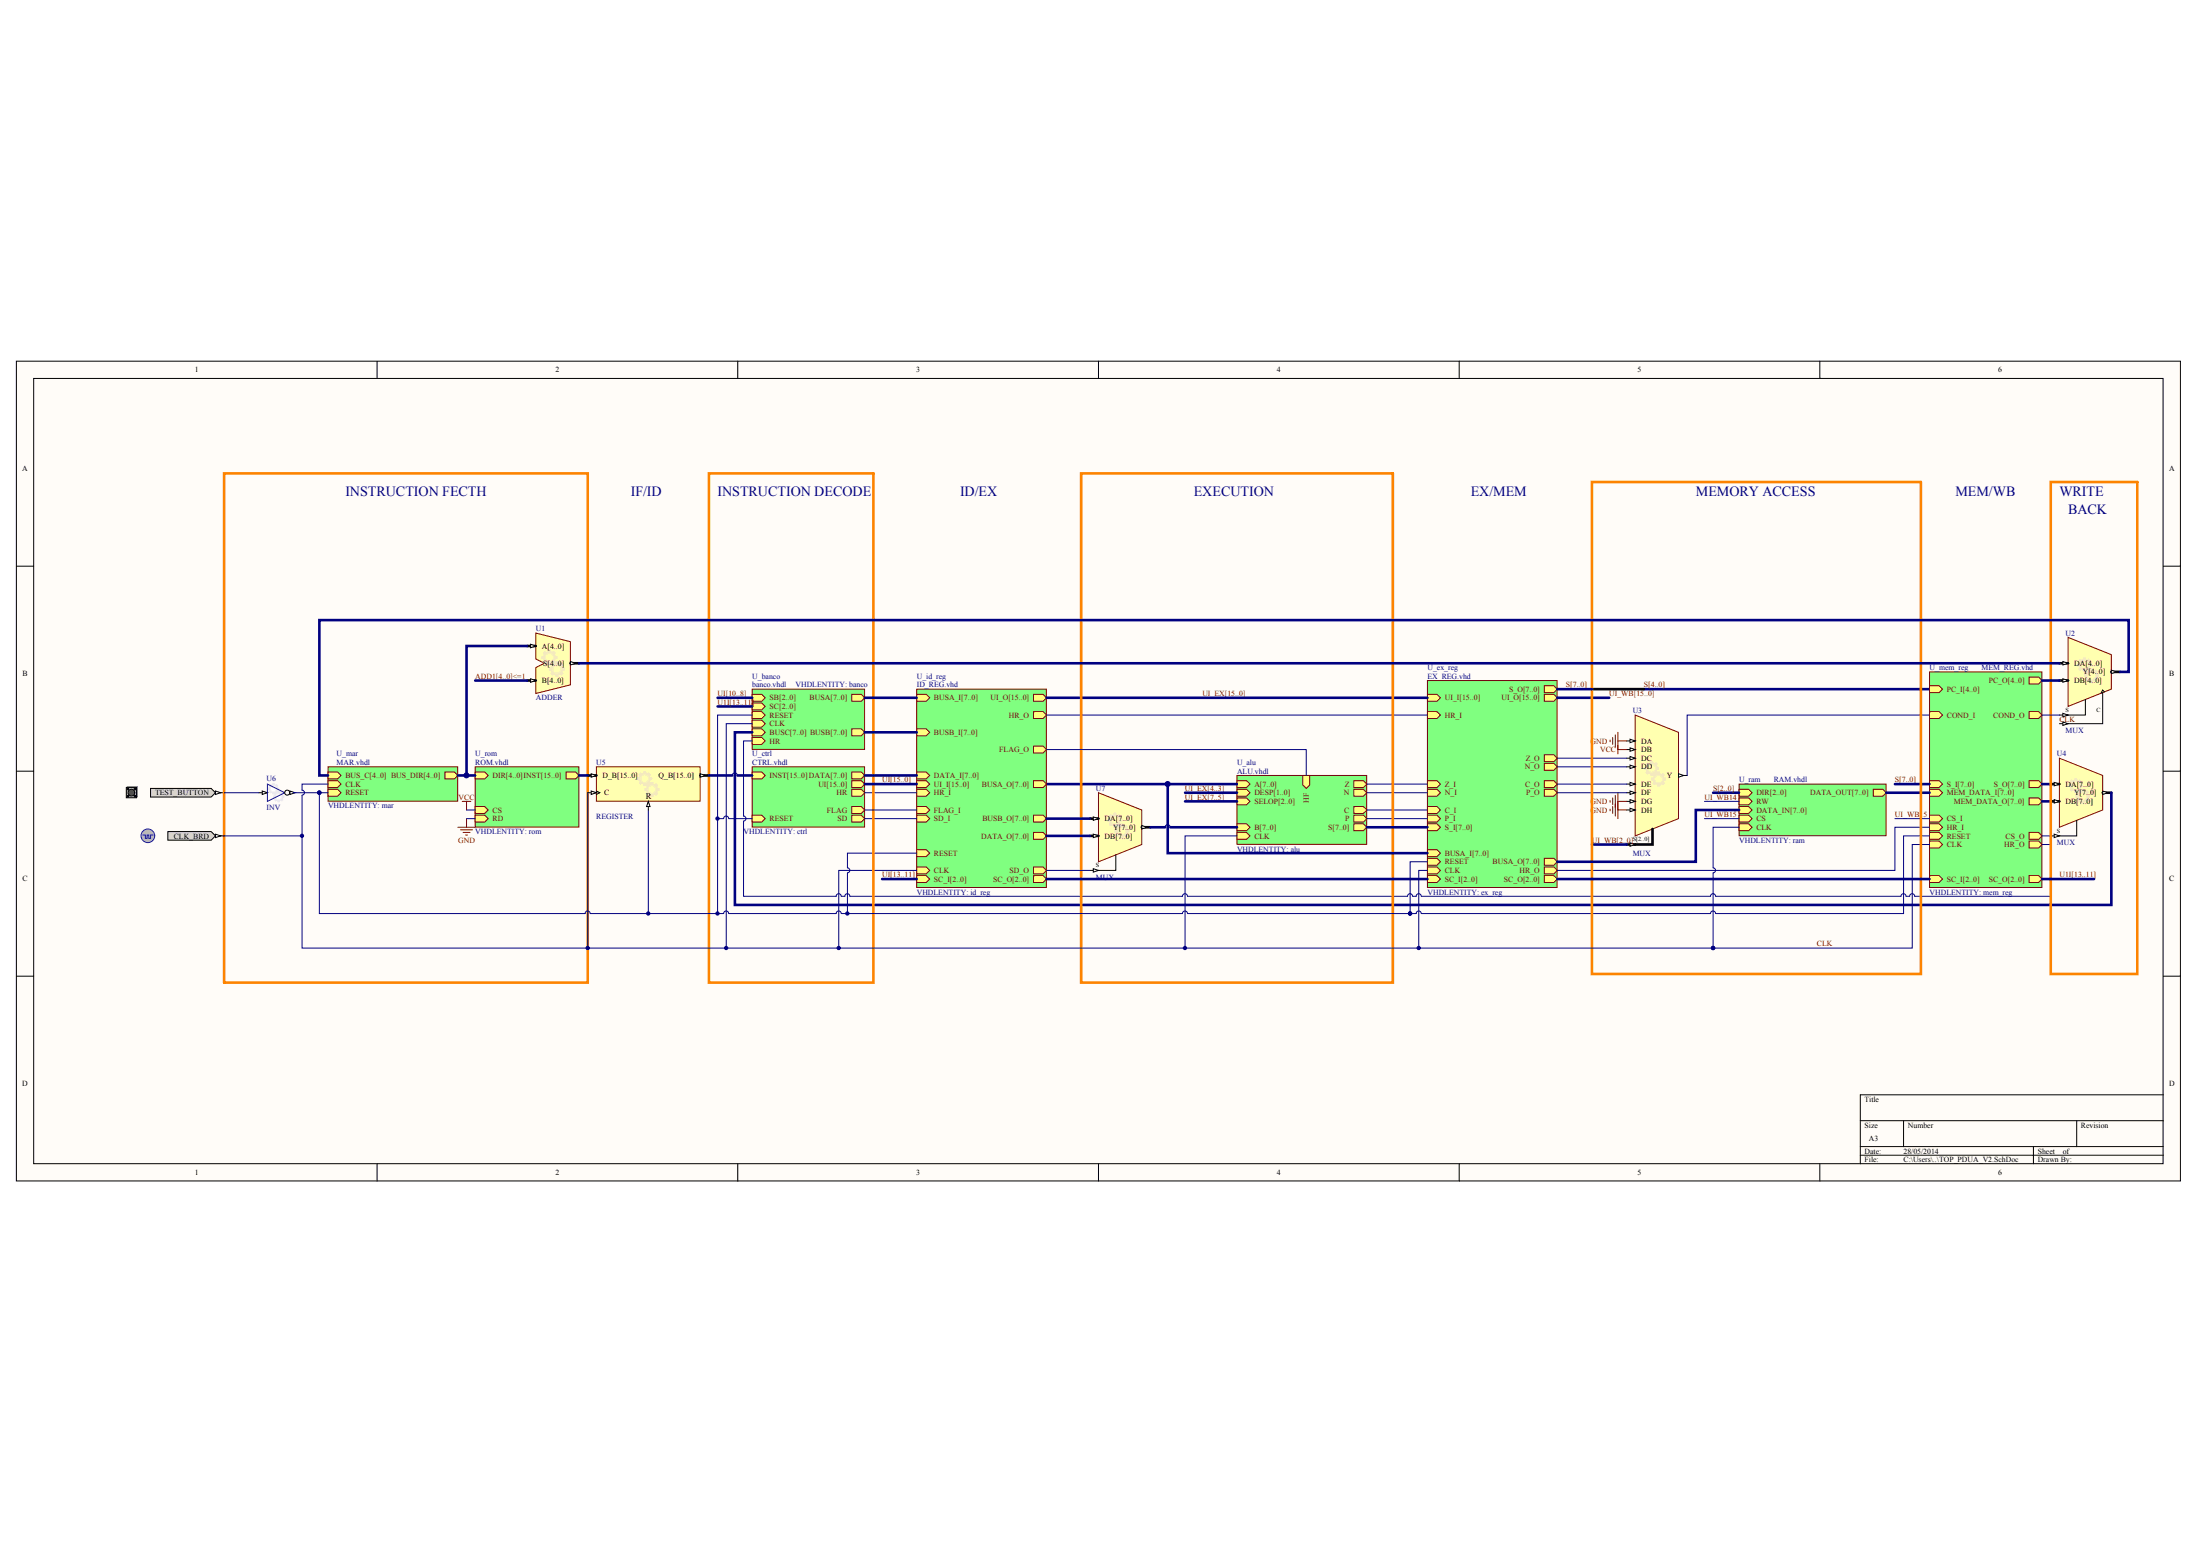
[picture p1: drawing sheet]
<svg xmlns="http://www.w3.org/2000/svg" width="287mm" height="202mm" viewBox="0 0 287 202" stroke-linecap="round" stroke-linejoin="round" font-family="sans-serif">
<g fill="#fffcf8" stroke="#000" stroke-width=".13">
<path d="M2.1 47.1h282.2v106.8h-282.2z"/>
<path d="M4.4 49.3h277.6v102.4h-277.6z"/>
</g>
<g fill="none" stroke="#000" stroke-width=".13">
<path d="M49.2 47.1v2.2M96.2 47.1v2.2M143.2 47.1v2.2M190.2 47.1v2.2M237.3 47.1v2.2M2.1 73.8h2.3M282 73.8h2.3M2.1 100.5h2.3M282 100.5h2.3M2.1 127.2h2.3M282 127.2h2.3M49.2 151.7v2.2"/>
<path d="M96.2 151.7v2.2M143.2 151.7v2.2M190.2 151.7v2.2M237.3 151.7v2.2M242.5 146.1h39.5M242.5 149.4h39.5M242.5 150.6h39.5M248.2 146.1v3.3M265.1 149.4v2.3M270.7 146.1v3.3M282 142.7h-39.5v9"/>
</g>
<path d="M61.9 99.9h13.6v7.9h-13.6z" fill="#80ff80" stroke="#800000" stroke-width=".13"/>
<g fill="#ffff80" stroke="#800000" stroke-width=".13">
<path d="M61.9 105.1h1.3l.4 .5-.4 .4h-1.3z" fill-rule="evenodd"/>
<path d="M61.9 100.6h1.3l.4 .5-.4 .4h-1.3z" fill-rule="evenodd"/>
<path d="M61.9 106.2h1.3l.4 .5-.4 .4h-1.3z" fill-rule="evenodd"/>
<path d="M73.8 100.6h1.2l.5 .5-.5 .4h-1.2z" fill-rule="evenodd"/>
</g>
<path d="M42.8 99.9h16.9v4.5h-16.9z" fill="#80ff80" stroke="#800000" stroke-width=".13"/>
<g fill="#ffff80" stroke="#800000" stroke-width=".13">
<path d="M42.8 100.6h1.2l.5 .5-.5 .4h-1.2z" fill-rule="evenodd"/>
<path d="M58 100.6h1.2l.5 .5-.5 .4h-1.2z" fill-rule="evenodd"/>
<path d="M42.8 101.7h1.2l.5 .5-.5 .4h-1.2z" fill-rule="evenodd"/>
<path d="M42.8 102.9h1.2l.5 .4-.5 .5h-1.2z" fill-rule="evenodd"/>
</g>
<path d="M69.8 82.5l4.6 1.1v5.7l-4.6 1.1v-3.4l1.2-.6-1.2-.5z" fill-rule="evenodd" fill="#ffffb0" stroke="#800000" stroke-width=".13"/>
<g fill="#ebeabb" stroke="#ebeabb" stroke-width=".13">
<path d="M70.8 85.1l.1-.1a.18 .18 0 0 1 .2-.1 .18 .18 0 0 1 .1 .1h.2l.1-.3h.2a.25 .25 0 0 0 .2 .3 .25 .25 0 0 0 .3-.1l.1 .1a.16 .16 0 0 1 .1 .1 .16 .16 0 0 1-.1 .2v.2h.3v.3a.25 .25 0 0 0-.3 .2 .25 .25 0 0 0 .1 .3l-.1 .1a.19 .19 0 0 1-.2 .1 .19 .19 0 0 1-.1-.2l-.2 .1v.3h-.3a.27 .27 0 0 0-.2-.3 .27 .27 0 0 0-.3 .1l-.1-.1a.19 .19 0 0 1-.1-.2 .19 .19 0 0 1 .2-.1l-.1-.2-.3-.1v-.3a.24 .24 0 0 0 .3-.1 .24 .24 0 0 0-.1-.3z" fill-rule="evenodd"/>
<path d="M71.8 86.6l.1-.1a.19 .19 0 0 1 .2-.1 .19 .19 0 0 1 .1 .1h.2l.1-.3h.2a.27 .27 0 0 0 .2 .3 .27 .27 0 0 0 .3-.1l.1 .1a.19 .19 0 0 1 .1 .2 .19 .19 0 0 1-.1 .1v.2l.3 .1v.2a.24 .24 0 0 0-.3 .2 .24 .24 0 0 0 .1 .3l-.1 .1a.18 .18 0 0 1-.2 .1 .18 .18 0 0 1-.1-.2l-.2 .1-.1 .3h-.2a.25 .25 0 0 0-.2-.3 .25 .25 0 0 0-.3 .1l-.1-.1a.16 .16 0 0 1-.1-.2 .16 .16 0 0 1 .2-.1l-.1-.2h-.3v-.3a.25 .25 0 0 0 .3-.2 .25 .25 0 0 0-.1-.3z" fill-rule="evenodd"/>
</g>
<g fill="#f5f4b6" stroke="#f5f4b6" stroke-width=".13">
<circle cx="71.6" cy="85.7" r=".53"/>
<circle cx="72.6" cy="87.2" r=".53"/>
</g>
<g fill="#ffffb0" stroke="#ffffb0" stroke-width=".13">
<circle cx="71.6" cy="85.7" r=".37"/>
<circle cx="72.6" cy="87.2" r=".38"/>
</g>
<path d="M68.7 84.2h1.1" fill="none" stroke="#000" stroke-width=".34"/>
<path d="M69.2 84l.6 .2-.6 .2z" fill="#fffcf8" stroke="#000" stroke-width=".13"/>
<path d="M68.7 88.7h1.1" fill="none" stroke="#000" stroke-width=".34"/>
<path d="M69.2 88.5l.6 .2-.6 .2z" fill="#fffcf8" stroke="#000" stroke-width=".13"/>
<path d="M74.4 86.4h1.1" fill="none" stroke="#000" stroke-width=".34"/>
<path d="M74.4 86.2l.6 .2-.6 .3z" fill="#fffcf8" stroke="#000" stroke-width=".13"/>
<path d="M61.9 88.7h6.8" fill="none" stroke="#000080" stroke-width=".34"/>
<path d="M19.6 102.8h7.9l.6 .5-.6 .6h-7.9z" fill-rule="evenodd" fill="#d8d8d8" stroke="#000" stroke-width=".13"/>
<path d="M28.1 103.3h1.1" fill="none" stroke="#000" stroke-width=".13"/>
<path d="M28.1 103.1l.7 .2-.7 .2z" fill="#fffcf8" stroke="#000" stroke-width=".13"/>
<path d="M16.6 102.5h1.3v1.4h-1.3z" fill="#808080" stroke="#808080" stroke-width=".13"/>
<path d="M16.5 102.6h1.3v1.4h-1.3z" fill="#c0c0c0" stroke="#000" stroke-width=".13"/>
<circle cx="16.7" cy="102.9" r=".1" fill="#323543" stroke="#000" stroke-width=".13"/>
<circle cx="17.1" cy="103.3" r=".44" fill="#4d4d5c" stroke="#000" stroke-width=".13"/>
<g fill="#323543" stroke="#000" stroke-width=".13">
<circle cx="16.7" cy="103.8" r=".1"/>
<circle cx="17.6" cy="103.8" r=".1"/>
<circle cx="17.6" cy="102.9" r=".1"/>
</g>
<path d="M29.2 61.7h47.4v66.4h-47.4z" fill="none" stroke="#fd8300" stroke-width=".34"/>
<path d="M98.1 99.9h14.6v7.9h-14.6z" fill="#80ff80" stroke="#800000" stroke-width=".13"/>
<g fill="#ffff80" stroke="#800000" stroke-width=".13">
<path d="M111 100.6h1.3l.4 .5-.4 .4h-1.3z" fill-rule="evenodd"/>
<path d="M98.1 100.6h1.2l.5 .5-.5 .4h-1.2z" fill-rule="evenodd"/>
<path d="M98.1 106.2h1.2l.5 .5-.5 .4h-1.2z" fill-rule="evenodd"/>
<path d="M111 101.7h1.3l.4 .5-.4 .4h-1.3z" fill-rule="evenodd"/>
<path d="M111 106.2h1.3l.4 .5-.4 .4h-1.3z" fill-rule="evenodd"/>
<path d="M111 102.9h1.3l.4 .4-.4 .5h-1.3z" fill-rule="evenodd"/>
<path d="M111 105.1h1.3l.4 .5-.4 .4h-1.3z" fill-rule="evenodd"/>
</g>
<path d="M98.1 89.8h14.6v7.9h-14.6z" fill="#80ff80" stroke="#800000" stroke-width=".13"/>
<g fill="#ffff80" stroke="#800000" stroke-width=".13">
<path d="M111 90.5h1.3l.4 .4-.4 .5h-1.3z" fill-rule="evenodd"/>
<path d="M111 95h1.3l.4 .4-.4 .5h-1.3z" fill-rule="evenodd"/>
<path d="M98.1 95h1.2l.5 .4-.5 .5h-1.2z" fill-rule="evenodd"/>
<path d="M98.1 96.1h1.2l.5 .5-.5 .4h-1.2z" fill-rule="evenodd"/>
<path d="M98.1 90.5h1.2l.5 .4-.5 .5h-1.2z" fill-rule="evenodd"/>
<path d="M98.1 91.6h1.2l.5 .5-.5 .4h-1.2z" fill-rule="evenodd"/>
<path d="M98.1 92.7h1.2l.5 .5-.5 .4h-1.2z" fill-rule="evenodd"/>
<path d="M98.1 93.9h1.2l.5 .4-.5 .5h-1.2z" fill-rule="evenodd"/>
</g>
<path d="M161.3 101.1h16.9v8.9h-16.9z" fill="#80ff80" stroke="#800000" stroke-width=".13"/>
<g fill="#ffff80" stroke="#800000" stroke-width=".13">
<path d="M161.3 101.7h1.2l.5 .5-.5 .4h-1.2z" fill-rule="evenodd"/>
<path d="M161.3 107.4h1.2l.5 .4-.5 .5h-1.2z" fill-rule="evenodd"/>
<path d="M176.5 105.1h1.2l.5 .5-.5 .4h-1.2z" fill-rule="evenodd"/>
<path d="M161.3 102.9h1.2l.5 .4-.5 .5h-1.2z" fill-rule="evenodd"/>
<path d="M169.8 101.1h.9v1.2l-.4 .5-.5-.5z" fill-rule="evenodd"/>
<path d="M176.5 102.9h1.2l.5 .4-.5 .5h-1.2z" fill-rule="evenodd"/>
<path d="M176.5 106.2h1.2l.5 .5-.5 .4h-1.2z" fill-rule="evenodd"/>
<path d="M176.5 107.4h1.2l.5 .4-.5 .5h-1.2z" fill-rule="evenodd"/>
<path d="M161.3 104h1.2l.5 .4-.5 .5h-1.2z" fill-rule="evenodd"/>
<path d="M176.5 101.7h1.2l.5 .5-.5 .4h-1.2z" fill-rule="evenodd"/>
<path d="M161.3 108.5h1.2l.5 .4-.5 .5h-1.2z" fill-rule="evenodd"/>
</g>
<path d="M136.4 102.2h24.9" fill="none" stroke="#000080" stroke-width=".34"/>
<path d="M143.2 103.3l5.6 2.3v4.5l-5.6 2.2z" fill-rule="evenodd" fill="#ffffb0" stroke="#800000" stroke-width=".13"/>
<g fill="#ebeabb" stroke="#ebeabb" stroke-width=".13">
<path d="M144.6 106.3h.1a.17 .17 0 0 1 .1-.1 .17 .17 0 0 1 .2 .1l.2-.1v-.2h.3a.25 .25 0 0 0 .1 .3 .25 .25 0 0 0 .3-.1l.2 .1a.25 .25 0 0 0-.1 .3 .25 .25 0 0 0 .3 .1v.3a.23 .23 0 0 0-.3 .2 .23 .23 0 0 0 .1 .2l-.1 .1a.17 .17 0 0 1-.2 .1 .17 .17 0 0 1-.1-.1l-.2 .1v.2h-.3a.25 .25 0 0 0-.1-.3 .25 .25 0 0 0-.3 .1l-.2-.1a.25 .25 0 0 0 .1-.3 .25 .25 0 0 0-.3-.2v-.2a.22 .22 0 0 0 .3-.2 .22 .22 0 0 0-.1-.3z" fill-rule="evenodd"/>
<path d="M145.5 107.7h.1a.17 .17 0 0 1 .2-.1 .17 .17 0 0 1 .1 .1l.2-.1v-.2h.3a.25 .25 0 0 0 .1 .3 .25 .25 0 0 0 .3-.1l.2 .1a.25 .25 0 0 0-.1 .3 .25 .25 0 0 0 .3 .2v.2a.22 .22 0 0 0-.3 .2 .22 .22 0 0 0 .1 .2l-.1 .1a.17 .17 0 0 1-.1 .1 .17 .17 0 0 1-.2-.1l-.2 .1v.2h-.3a.25 .25 0 0 0-.1-.3 .25 .25 0 0 0-.3 .1l-.1-.1a.25 .25 0 0 0 0-.3 .25 .25 0 0 0-.2-.2v-.2a.23 .23 0 0 0 .2-.2 .23 .23 0 0 0-.1-.3z" fill-rule="evenodd"/>
</g>
<g fill="#f5f4b6" stroke="#f5f4b6" stroke-width=".13">
<circle cx="145.3" cy="106.9" r=".5"/>
<circle cx="146.3" cy="108.3" r=".49"/>
</g>
<g fill="#ffffb0" stroke="#ffffb0" stroke-width=".13">
<circle cx="145.3" cy="106.9" r=".35"/>
<circle cx="146.3" cy="108.3" r=".35"/>
</g>
<path d="M142.1 106.7h1.1" fill="none" stroke="#000" stroke-width=".34"/>
<path d="M142.5 106.5l.7 .2-.7 .2z" fill="#fffcf8" stroke="#000" stroke-width=".13"/>
<path d="M142.1 108.9h1.1" fill="none" stroke="#000" stroke-width=".34"/>
<path d="M142.5 108.7l.7 .2-.7 .3z" fill="#fffcf8" stroke="#000" stroke-width=".13"/>
<path d="M148.8 107.8h1.2" fill="none" stroke="#000" stroke-width=".34"/>
<path d="M148.8 107.6l.7 .2-.7 .2z" fill="#fffcf8" stroke="#000" stroke-width=".13"/>
<path d="M145.5 111.4v2h-3.4" fill="none" stroke="#000" stroke-width=".13"/>
<path d="M142.5 113.2l.7 .2-.7 .3z" fill="#fffcf8" stroke="#000" stroke-width=".13"/>
<path d="M213.2 93.2l5.6 2.2v11.3l-5.6 2.2z" fill-rule="evenodd" fill="#ffffb0" stroke="#800000" stroke-width=".13"/>
<g fill="#ebeabb" stroke="#ebeabb" stroke-width=".13">
<path d="M214.6 99.6l.1-.1a.17 .17 0 0 1 .1-.1 .17 .17 0 0 1 .2 .1h.2v-.3h.2a.25 .25 0 0 0 .2 .3 .25 .25 0 0 0 .3-.1l.1 .2a.25 .25 0 0 0 0 .3 .25 .25 0 0 0 .2 .1v.3a.23 .23 0 0 0-.2 .1 .23 .23 0 0 0 .1 .3l-.1 .1a.17 .17 0 0 1-.2 .1 .17 .17 0 0 1-.2-.1h-.1l-.1 .2h-.2a.25 .25 0 0 0-.2-.2 .25 .25 0 0 0-.3 .1l-.1-.2a.25 .25 0 0 0 .1-.3 .25 .25 0 0 0-.3-.1v-.3a.22 .22 0 0 0 .3-.1 .22 .22 0 0 0-.1-.3z" fill-rule="evenodd"/>
<path d="M215.5 101l.1-.1a.17 .17 0 0 1 .1-.1 .17 .17 0 0 1 .2 .1h.2v-.3h.3a.25 .25 0 0 0 .1 .3 .25 .25 0 0 0 .3-.1l.1 .2a.25 .25 0 0 0 0 .3 .25 .25 0 0 0 .2 .1v.3a.22 .22 0 0 0-.2 .1 .22 .22 0 0 0 .1 .3l-.1 .1a.17 .17 0 0 1-.2 .1 .17 .17 0 0 1-.1-.1h-.2v.3h-.3a.25 .25 0 0 0-.1-.3 .25 .25 0 0 0-.3 .1l-.2-.2a.25 .25 0 0 0 .1-.3 .25 .25 0 0 0-.3-.1v-.3a.23 .23 0 0 0 .3-.1 .23 .23 0 0 0-.1-.3z" fill-rule="evenodd"/>
</g>
<g fill="#f5f4b6" stroke="#f5f4b6" stroke-width=".13">
<circle cx="215.3" cy="100.1" r=".5"/>
<circle cx="216.2" cy="101.5" r=".49"/>
</g>
<g fill="#ffffb0" stroke="#ffffb0" stroke-width=".13">
<circle cx="215.3" cy="100.1" r=".35"/>
<circle cx="216.2" cy="101.6" r=".35"/>
</g>
<path d="M212 96.6h1.2" fill="none" stroke="#000" stroke-width=".13"/>
<path d="M212.5 96.3l.7 .3-.7 .2z" fill="#fffcf8" stroke="#000" stroke-width=".13"/>
<path d="M212 97.7h1.2" fill="none" stroke="#000" stroke-width=".13"/>
<path d="M212.5 97.5l.7 .2-.7 .2z" fill="#fffcf8" stroke="#000" stroke-width=".13"/>
<path d="M212 98.8h1.2" fill="none" stroke="#000" stroke-width=".13"/>
<path d="M212.5 98.6l.7 .2-.7 .2z" fill="#fffcf8" stroke="#000" stroke-width=".13"/>
<path d="M212 99.9h1.2" fill="none" stroke="#000" stroke-width=".13"/>
<path d="M212.5 99.7l.7 .2-.7 .3z" fill="#fffcf8" stroke="#000" stroke-width=".13"/>
<path d="M212 102.2h1.2" fill="none" stroke="#000" stroke-width=".13"/>
<path d="M212.5 102l.7 .2-.7 .2z" fill="#fffcf8" stroke="#000" stroke-width=".13"/>
<path d="M212 103.3h1.2" fill="none" stroke="#000" stroke-width=".13"/>
<path d="M212.5 103.1l.7 .2-.7 .2z" fill="#fffcf8" stroke="#000" stroke-width=".13"/>
<path d="M212 104.4h1.2" fill="none" stroke="#000" stroke-width=".13"/>
<path d="M212.5 104.2l.7 .2-.7 .3z" fill="#fffcf8" stroke="#000" stroke-width=".13"/>
<path d="M212 105.6h1.2" fill="none" stroke="#000" stroke-width=".13"/>
<path d="M212.5 105.3l.7 .3-.7 .2z" fill="#fffcf8" stroke="#000" stroke-width=".13"/>
<path d="M218.8 101.1h1.1" fill="none" stroke="#000" stroke-width=".13"/>
<path d="M218.8 100.8l.7 .3-.7 .2z" fill="#fffcf8" stroke="#000" stroke-width=".13"/>
<path d="M215.4 108v2.1h-3.4" fill="none" stroke="#000" stroke-width=".34"/>
<path d="M212.5 109.8l.7 .3-.7 .2z" fill="#fffcf8" stroke="#000" stroke-width=".13"/>
<g fill="none" stroke="#800000" stroke-width=".13">
<path d="M209.9 96.5v.2M210.2 96.1v.9M210.6 95.8v1.6M210.9 95.4v2.9M210.9 96.6h1.1M210.9 97.7h1.1M209.9 104.3v.3M209.9 105.5v.2M210.2 104v.9M210.2 105.1v.9M210.6 103.7v2.7M210.9 103.3v3.4"/>
<path d="M210.9 104.4h1.1M210.9 105.6h1.1"/>
</g>
<path d="M269.6 83.1l5.6 2.2v4.5l-5.6 2.3z" fill-rule="evenodd" fill="#ffffb0" stroke="#800000" stroke-width=".13"/>
<g fill="#ebeabb" stroke="#ebeabb" stroke-width=".13">
<path d="M271 86.1l.1-.1a.17 .17 0 0 1 .1-.1 .17 .17 0 0 1 .2 .1h.2v-.3h.3a.25 .25 0 0 0 .1 .3 .25 .25 0 0 0 .3-.1l.2 .2a.25 .25 0 0 0-.1 .3 .25 .25 0 0 0 .3 .1v.3a.23 .23 0 0 0-.3 .1 .23 .23 0 0 0 .1 .3l-.1 .1a.17 .17 0 0 1-.2 .1 .17 .17 0 0 1-.1-.1h-.2v.2h-.3a.25 .25 0 0 0-.1-.2 .25 .25 0 0 0-.3 .1l-.2-.2a.25 .25 0 0 0 .1-.3 .25 .25 0 0 0-.3-.1v-.3a.22 .22 0 0 0 .3-.1 .22 .22 0 0 0-.1-.3z" fill-rule="evenodd"/>
<path d="M271.9 87.5l.1-.1a.17 .17 0 0 1 .2-.1 .17 .17 0 0 1 .1 .1h.2v-.3h.3a.25 .25 0 0 0 .1 .3 .25 .25 0 0 0 .3-.1l.2 .2a.25 .25 0 0 0-.1 .3 .25 .25 0 0 0 .3 .1v.3a.22 .22 0 0 0-.3 .1 .22 .22 0 0 0 .1 .3l-.1 .1a.17 .17 0 0 1-.1 .1 .17 .17 0 0 1-.2-.1h-.2v.3h-.3a.25 .25 0 0 0-.1-.3 .25 .25 0 0 0-.3 .1l-.1-.2a.25 .25 0 0 0 0-.3 .25 .25 0 0 0-.2-.1v-.3a.23 .23 0 0 0 .2-.1 .23 .23 0 0 0-.1-.3z" fill-rule="evenodd"/>
</g>
<g fill="#f5f4b6" stroke="#f5f4b6" stroke-width=".13">
<circle cx="271.7" cy="86.6" r=".5"/>
<circle cx="272.7" cy="88" r=".49"/>
</g>
<g fill="#ffffb0" stroke="#ffffb0" stroke-width=".13">
<circle cx="271.7" cy="86.6" r=".35"/>
<circle cx="272.7" cy="88.1" r=".35"/>
</g>
<path d="M268.5 86.4h1.1" fill="none" stroke="#000" stroke-width=".34"/>
<path d="M268.9 86.2l.7 .2-.7 .3z" fill="#fffcf8" stroke="#000" stroke-width=".13"/>
<path d="M268.5 88.7h1.1" fill="none" stroke="#000" stroke-width=".34"/>
<path d="M268.9 88.5l.7 .2-.7 .2z" fill="#fffcf8" stroke="#000" stroke-width=".13"/>
<path d="M275.2 87.6h1.2" fill="none" stroke="#000" stroke-width=".34"/>
<path d="M275.2 87.3l.7 .3-.7 .2z" fill="#fffcf8" stroke="#000" stroke-width=".13"/>
<path d="M271.9 91.2v2h-3.4" fill="none" stroke="#000" stroke-width=".13"/>
<path d="M268.9 93l.7 .2-.7 .2z" fill="#fffcf8" stroke="#000" stroke-width=".13"/>
<path d="M274.1 90.3v4h-5.6" fill="none" stroke="#000" stroke-width=".13"/>
<path d="M268.9 94.1l.7 .2-.7 .2z" fill="#fffcf8" stroke="#000" stroke-width=".13"/>
<path d="M274.3 90.2l-.2-.3-.2 .5" fill="none" stroke="#000" stroke-width=".13"/>
<path d="M214.3 89.8h37.2" fill="none" stroke="#000080" stroke-width=".34"/>
<path d="M226.7 102.2h19.2v6.7h-19.2z" fill="#80ff80" stroke="#800000" stroke-width=".13"/>
<g fill="#ffff80" stroke="#800000" stroke-width=".13">
<path d="M226.7 106.2h1.3l.4 .5-.4 .4h-1.3z" fill-rule="evenodd"/>
<path d="M226.7 105.1h1.3l.4 .5-.4 .4h-1.3z" fill-rule="evenodd"/>
<path d="M244.2 102.9h1.3l.4 .4-.4 .5h-1.3z" fill-rule="evenodd"/>
<path d="M226.7 102.9h1.3l.4 .4-.4 .5h-1.3z" fill-rule="evenodd"/>
<path d="M226.7 104h1.3l.4 .4-.4 .5h-1.3z" fill-rule="evenodd"/>
<path d="M226.7 107.4h1.3l.4 .4-.4 .5h-1.3z" fill-rule="evenodd"/>
</g>
<path d="M223.3 103.3h3.4" fill="none" stroke="#000080" stroke-width=".34"/>
<path d="M268.5 98.8l5.6 2.3v4.5l-5.6 2.2z" fill-rule="evenodd" fill="#ffffb0" stroke="#800000" stroke-width=".13"/>
<g fill="#ebeabb" stroke="#ebeabb" stroke-width=".13">
<path d="M269.9 101.8h.1a.17 .17 0 0 1 .1-.1 .17 .17 0 0 1 .2 .1l.2-.1v-.2h.2a.25 .25 0 0 0 .2 .3 .25 .25 0 0 0 .3-.1l.1 .1a.25 .25 0 0 0 0 .3 .25 .25 0 0 0 .2 .1v.3a.23 .23 0 0 0-.2 .2 .23 .23 0 0 0 .1 .2l-.1 .1a.17 .17 0 0 1-.2 .1 .17 .17 0 0 1-.1-.1l-.2 .1-.1 .2h-.2a.25 .25 0 0 0-.2-.3 .25 .25 0 0 0-.3 .1l-.1-.1a.25 .25 0 0 0 .1-.3 .25 .25 0 0 0-.3-.2v-.2a.22 .22 0 0 0 .3-.2 .22 .22 0 0 0-.1-.3z" fill-rule="evenodd"/>
<path d="M270.8 103.2h.1a.17 .17 0 0 1 .1-.1 .17 .17 0 0 1 .2 .1l.2-.1v-.2h.3a.25 .25 0 0 0 .1 .3 .25 .25 0 0 0 .3-.1l.1 .1a.25 .25 0 0 0 0 .3 .25 .25 0 0 0 .2 .2v.2a.22 .22 0 0 0-.2 .2 .22 .22 0 0 0 .1 .2l-.1 .1a.17 .17 0 0 1-.2 .1 .17 .17 0 0 1-.1-.1l-.2 .1v.2h-.3a.25 .25 0 0 0-.1-.3 .25 .25 0 0 0-.3 .1l-.2-.1a.25 .25 0 0 0 .1-.3 .25 .25 0 0 0-.3-.2v-.2a.23 .23 0 0 0 .3-.2 .23 .23 0 0 0-.1-.3z" fill-rule="evenodd"/>
</g>
<g fill="#f5f4b6" stroke="#f5f4b6" stroke-width=".13">
<circle cx="270.6" cy="102.4" r=".5"/>
<circle cx="271.5" cy="103.8" r=".49"/>
</g>
<g fill="#ffffb0" stroke="#ffffb0" stroke-width=".13">
<circle cx="270.6" cy="102.4" r=".35"/>
<circle cx="271.5" cy="103.8" r=".35"/>
</g>
<path d="M267.3 102.2h1.2" fill="none" stroke="#000" stroke-width=".34"/>
<path d="M267.8 102l.7 .2-.7 .2z" fill="#fffcf8" stroke="#000" stroke-width=".13"/>
<path d="M267.3 104.4h1.2" fill="none" stroke="#000" stroke-width=".34"/>
<path d="M267.8 104.2l.7 .2-.7 .3z" fill="#fffcf8" stroke="#000" stroke-width=".13"/>
<path d="M274.1 103.3h1.1" fill="none" stroke="#000" stroke-width=".34"/>
<path d="M274.1 103.1l.7 .2-.7 .2z" fill="#fffcf8" stroke="#000" stroke-width=".13"/>
<path d="M270.7 106.9v2h-3.4" fill="none" stroke="#000" stroke-width=".13"/>
<path d="M267.8 108.7l.7 .2-.7 .3z" fill="#fffcf8" stroke="#000" stroke-width=".13"/>
<path d="M76.6 103.3v20.3M84.5 105.6v13.5M222.2 104.4h4.5M222.2 106.7h4.5" fill="none" stroke="#000080" stroke-width=".13"/>
<path d="M93.5 90.9h4.6M93.5 92.1h4.6M154.5 104.4h6.8M154.5 103.3h6.8" fill="none" stroke="#000080" stroke-width=".34"/>
<g fill="#000080" stroke="#000080" stroke-width=".13">
<circle cx="84.5" cy="119.1" r=".21"/>
<circle cx="76.6" cy="123.6" r=".21"/>
</g>
<path d="M119.5 89.8h16.9v25.9h-16.9z" fill="#80ff80" stroke="#800000" stroke-width=".13"/>
<g fill="#ffff80" stroke="#800000" stroke-width=".13">
<path d="M119.5 90.5h1.2l.5 .4-.5 .5h-1.2z" fill-rule="evenodd"/>
<path d="M134.7 101.7h1.3l.4 .5-.4 .4h-1.3z" fill-rule="evenodd"/>
<path d="M119.5 95h1.2l.5 .4-.5 .5h-1.2z" fill-rule="evenodd"/>
<path d="M134.7 106.2h1.3l.4 .5-.4 .4h-1.3z" fill-rule="evenodd"/>
<path d="M119.5 113h1.2l.5 .4-.5 .5h-1.2z" fill-rule="evenodd"/>
<path d="M119.5 100.6h1.2l.5 .5-.5 .4h-1.2z" fill-rule="evenodd"/>
<path d="M134.7 108.5h1.3l.4 .4-.4 .5h-1.3z" fill-rule="evenodd"/>
<path d="M119.5 102.9h1.2l.5 .4-.5 .5h-1.2z" fill-rule="evenodd"/>
<path d="M134.7 92.7h1.3l.4 .5-.4 .4h-1.3z" fill-rule="evenodd"/>
<path d="M119.5 110.7h1.2l.5 .5-.5 .4h-1.2z" fill-rule="evenodd"/>
<path d="M119.5 106.2h1.2l.5 .5-.5 .4h-1.2z" fill-rule="evenodd"/>
<path d="M134.7 113h1.3l.4 .4-.4 .5h-1.3z" fill-rule="evenodd"/>
<path d="M119.5 101.7h1.2l.5 .5-.5 .4h-1.2z" fill-rule="evenodd"/>
<path d="M134.7 90.5h1.3l.4 .4-.4 .5h-1.3z" fill-rule="evenodd"/>
<path d="M119.5 114.1h1.2l.5 .5-.5 .4h-1.2z" fill-rule="evenodd"/>
<path d="M134.7 114.1h1.3l.4 .5-.4 .4h-1.3z" fill-rule="evenodd"/>
<path d="M119.5 105.1h1.2l.5 .5-.5 .4h-1.2z" fill-rule="evenodd"/>
<path d="M134.7 97.2h1.3l.4 .5-.4 .4h-1.3z" fill-rule="evenodd"/>
</g>
<path d="M98.1 95.4h-2.3v22.5h179.4v-14.6" fill="none" stroke="#000080" stroke-width=".34"/>
<path d="M98.1 94.3h-3.4v29.3M93.5 106.7h.8a.33 .33 0 0 1 .4-.3 .33 .33 0 0 1 .3 .3h3.1M112.7 106.7h6.8M112.7 103.3h6.8M119.5 113.4h-10.2v10.2M161.3 108.9h-6.8v14.7" fill="none" stroke="#000080" stroke-width=".13"/>
<g fill="#000080" stroke="#000080" stroke-width=".13">
<circle cx="94.7" cy="123.6" r=".21"/>
<circle cx="93.5" cy="106.7" r=".21"/>
<circle cx="109.3" cy="123.6" r=".21"/>
<circle cx="154.5" cy="123.6" r=".21"/>
</g>
<path d="M186.1 88.7h16.9v27h-16.9z" fill="#80ff80" stroke="#800000" stroke-width=".13"/>
<g fill="#ffff80" stroke="#800000" stroke-width=".13">
<path d="M186.1 105.1h1.2l.5 .5-.5 .4h-1.2z" fill-rule="evenodd"/>
<path d="M201.3 101.7h1.3l.4 .5-.4 .4h-1.3z" fill-rule="evenodd"/>
<path d="M186.1 113h1.2l.5 .4-.5 .5h-1.2z" fill-rule="evenodd"/>
<path d="M186.1 102.9h1.2l.5 .4-.5 .5h-1.2z" fill-rule="evenodd"/>
<path d="M201.3 99.5h1.3l.4 .4-.4 .5h-1.3z" fill-rule="evenodd"/>
<path d="M186.1 106.2h1.2l.5 .5-.5 .4h-1.2z" fill-rule="evenodd"/>
<path d="M201.3 102.9h1.3l.4 .4-.4 .5h-1.3z" fill-rule="evenodd"/>
<path d="M186.1 111.9h1.2l.5 .4-.5 .5h-1.2z" fill-rule="evenodd"/>
<path d="M186.1 107.4h1.2l.5 .4-.5 .5h-1.2z" fill-rule="evenodd"/>
<path d="M201.3 89.4h1.3l.4 .4-.4 .5h-1.3z" fill-rule="evenodd"/>
<path d="M186.1 90.5h1.2l.5 .4-.5 .5h-1.2z" fill-rule="evenodd"/>
<path d="M201.3 90.5h1.3l.4 .4-.4 .5h-1.3z" fill-rule="evenodd"/>
<path d="M186.1 101.7h1.2l.5 .5-.5 .4h-1.2z" fill-rule="evenodd"/>
<path d="M201.3 98.4h1.3l.4 .4-.4 .5h-1.3z" fill-rule="evenodd"/>
<path d="M186.1 92.7h1.2l.5 .5-.5 .4h-1.2z" fill-rule="evenodd"/>
<path d="M201.3 113h1.3l.4 .4-.4 .5h-1.3z" fill-rule="evenodd"/>
<path d="M186.1 110.7h1.2l.5 .5-.5 .4h-1.2z" fill-rule="evenodd"/>
<path d="M201.3 111.9h1.3l.4 .4-.4 .5h-1.3z" fill-rule="evenodd"/>
<path d="M186.1 114.1h1.2l.5 .5-.5 .4h-1.2z" fill-rule="evenodd"/>
<path d="M201.3 114.1h1.3l.4 .5-.4 .4h-1.3z" fill-rule="evenodd"/>
</g>
<g fill="none" stroke="#000080" stroke-width=".13">
<path d="M98.1 93.2h-4.6v25.9M136.4 93.2h49.7M203 98.8h9M203 99.9h9M251.5 93.2h-31.6v7.9M110.5 113.8v5.3M119.5 111.2h-9v1.9a.33 .33 0 0 1 .3 .3 .33 .33 0 0 1-.3 .4M178.2 102.2h7.9M178.2 103.3h7.9M178.2 105.6h7.9M178.2 106.7h7.9M186.1 113.4h-1.1v10.2"/>
<path d="M203 102.2h9M203 103.3h9"/>
</g>
<path d="M136.4 90.9h49.7M203 90.9h6.8M207.5 110.1h4.5" fill="none" stroke="#000080" stroke-width=".34"/>
<g fill="#000080" stroke="#000080" stroke-width=".13">
<circle cx="93.5" cy="119.1" r=".21"/>
<circle cx="185" cy="123.6" r=".21"/>
<circle cx="110.5" cy="119.1" r=".21"/>
</g>
<path d="M207.5 89.8h6.8" fill="none" stroke="#000" stroke-width=".34"/>
<path d="M251.5 87.6h14.7v28.1h-14.7z" fill="#80ff80" stroke="#800000" stroke-width=".13"/>
<g fill="#ffff80" stroke="#800000" stroke-width=".13">
<path d="M251.5 109.6h1.3l.4 .5-.4 .4h-1.3z" fill-rule="evenodd"/>
<path d="M251.5 106.2h1.3l.4 .5-.4 .4h-1.3z" fill-rule="evenodd"/>
<path d="M264.5 108.5h1.3l.4 .4-.4 .5h-1.3z" fill-rule="evenodd"/>
<path d="M251.5 107.4h1.3l.4 .4-.4 .5h-1.3z" fill-rule="evenodd"/>
<path d="M264.5 109.6h1.3l.4 .5-.4 .4h-1.3z" fill-rule="evenodd"/>
<path d="M251.5 108.5h1.3l.4 .4-.4 .5h-1.3z" fill-rule="evenodd"/>
<path d="M251.5 101.7h1.3l.4 .5-.4 .4h-1.3z" fill-rule="evenodd"/>
<path d="M264.5 101.7h1.3l.4 .5-.4 .4h-1.3z" fill-rule="evenodd"/>
<path d="M251.5 102.9h1.3l.4 .4-.4 .5h-1.3z" fill-rule="evenodd"/>
<path d="M264.5 104h1.3l.4 .4-.4 .5h-1.3z" fill-rule="evenodd"/>
<path d="M251.5 114.1h1.3l.4 .5-.4 .4h-1.3z" fill-rule="evenodd"/>
<path d="M251.5 89.4h1.3l.4 .4-.4 .5h-1.3z" fill-rule="evenodd"/>
<path d="M264.5 114.1h1.3l.4 .5-.4 .4h-1.3z" fill-rule="evenodd"/>
<path d="M264.5 88.2h1.3l.4 .5-.4 .4h-1.3z" fill-rule="evenodd"/>
<path d="M251.5 92.7h1.3l.4 .5-.4 .4h-1.3z" fill-rule="evenodd"/>
<path d="M264.5 92.7h1.3l.4 .5-.4 .4h-1.3z" fill-rule="evenodd"/>
</g>
<g fill="none" stroke="#000080" stroke-width=".34">
<path d="M75.5 86.4h193M112.7 95.4h6.8M112.7 90.9h6.8M203 89.8h4.5M112.7 102.2h6.8M112.7 101.1h6.8M152.2 102.2v9h33.9M178.2 107.8h7.9M226.7 105.6h-5.6v6.7h-18.1M245.9 103.3h5.6M247 102.2h4.5M266.2 102.2h1.1"/>
<path d="M266.2 104.4h1.1"/>
</g>
<g fill="none" stroke="#000080" stroke-width=".13">
<path d="M98.1 96.6h-1.2v9.8a.33 .33 0 0 1 .4 .3 .33 .33 0 0 1-.4 .3M60.8 106.7h1.1M60.8 105.6h1.1M96.9 107v9.8h12.1a.34 .34 0 0 1 .3-.3 .34 .34 0 0 1 .4 .3h.4a.33 .33 0 0 1 .4-.3 .33 .33 0 0 1 .3 .3M154.8 116.8a.33 .33 0 0 0-.3-.3 .33 .33 0 0 0-.3 .3h-43.4M184.2 116.8a.33 .33 0 0 0-.4-.3 .33 .33 0 0 0-.3 .3h-28.7M185.3 116.8a.33 .33 0 0 0-.3-.3 .33 .33 0 0 0-.4 .3h-.4M186.1 112.3h-2.3v6.8h.8a.33 .33 0 0 1 .4-.4 .33 .33 0 0 1 .3 .4M223.7 119.1a.33 .33 0 0 0-.4-.4 .33 .33 0 0 0-.3 .4h-37.7M223.7 116.8a.33 .33 0 0 0-.4-.3 .33 .33 0 0 0-.3 .3h-37.7M226.7 107.8h-3.4v5.3a.33 .33 0 0 1 .4 .3 .33 .33 0 0 1-.4 .4M247 106.7h4.5"/>
<path d="M248.5 116.8a.33 .33 0 0 0-.3-.3 .33 .33 0 0 0-.4 .3h-24.1M251.5 110.1h-2.2v13.5h-26v-9.8M251.5 107.8h-4.5v5.6h-44M251.5 108.9h-3.3v10.2h-24.5M266.2 110.1h1.1v6.7h-17.7a.34 .34 0 0 0-.3-.3 .34 .34 0 0 0-.3 .3h-.5M266.2 108.9h1.1"/>
</g>
<g fill="#000080" stroke="#000080" stroke-width=".13">
<circle cx="223.3" cy="123.6" r=".21"/>
<circle cx="183.8" cy="119.1" r=".21"/>
<circle cx="152.2" cy="102.2" r=".33"/>
</g>
<path d="M92.4 61.7h21.5v66.4h-21.5zM140.9 61.7h40.7v66.4h-40.7zM207.5 62.8h42.9v64.1h-42.9zM267.3 62.8h11.3v64.1h-11.3z" fill="none" stroke="#fd8300" stroke-width=".34"/>
<path d="M59.7 107.8h2.2M60 108.2h1.6M60.3 104.4h1.1M60.4 108.5h.9M60.7 108.8h.2M60.8 104.4v1.2M60.8 106.7v1.1" fill="none" stroke="#800000" stroke-width=".13"/>
<path d="M77.7 99.9h13.6v4.5h-13.6z" fill="#ffffb0" stroke="#800000" stroke-width=".13"/>
<g fill="#ebeabb" stroke="#ebeabb" stroke-width=".13">
<path d="M83.3 100.9h.1a.17 .17 0 0 1 .2-.1 .17 .17 0 0 1 .1 .1l.2-.1v-.2h.3a.25 .25 0 0 0 .1 .2 .25 .25 0 0 0 .3 0l.2 .1a.22 .22 0 0 0-.1 .3 .22 .22 0 0 0 .3 .1v.3a.23 .23 0 0 0-.3 .2 .23 .23 0 0 0 .1 .2l-.1 .1a.18 .18 0 0 1-.1 .1 .18 .18 0 0 1-.2-.1l-.2 .1v.2h-.3a.23 .23 0 0 0-.1-.3 .23 .23 0 0 0-.3 .1l-.2-.1a.26 .26 0 0 0 .1-.3 .26 .26 0 0 0-.3-.2v-.3a.23 .23 0 0 0 .3-.1 .23 .23 0 0 0-.1-.3z" fill-rule="evenodd"/>
<path d="M84.2 102.3h.1a.18 .18 0 0 1 .2-.1 .18 .18 0 0 1 .1 .1l.2-.1v-.2h.3a.23 .23 0 0 0 .2 .2 .23 .23 0 0 0 .2 0l.2 .1a.26 .26 0 0 0-.1 .3 .26 .26 0 0 0 .3 .2v.2a.23 .23 0 0 0-.3 .2 .23 .23 0 0 0 .1 .3h-.1a.17 .17 0 0 1-.1 .1 .17 .17 0 0 1-.2-.1l-.1 .1-.1 .2h-.2a.25 .25 0 0 0-.2-.3 .25 .25 0 0 0-.3 .1l-.2-.1a.22 .22 0 0 0 .1-.3 .22 .22 0 0 0-.2-.2v-.2a.23 .23 0 0 0 .2-.2 .23 .23 0 0 0-.1-.3z" fill-rule="evenodd"/>
</g>
<g fill="#f5f4b6" stroke="#f5f4b6" stroke-width=".13">
<circle cx="84" cy="101.5" r=".5"/>
<circle cx="85" cy="102.9" r=".5"/>
</g>
<g fill="#ffffb0" stroke="#ffffb0" stroke-width=".13">
<circle cx="84.1" cy="101.5" r=".35"/>
<circle cx="85" cy="102.9" r=".36"/>
</g>
<path d="M76.6 101.1h1.1" fill="none" stroke="#000" stroke-width=".34"/>
<path d="M77.1 100.8l.6 .3-.6 .2z" fill="#fffcf8" stroke="#000" stroke-width=".13"/>
<path d="M76.6 103.3h1.1M77.7 103.1l.5 .2-.5 .2" fill="none" stroke="#000" stroke-width=".13"/>
<path d="M77.1 103.1l.6 .2-.6 .2z" fill="#fffcf8" stroke="#000" stroke-width=".13"/>
<path d="M84.5 104.4v1.2" fill="none" stroke="#000" stroke-width=".13"/>
<path d="M84.5 104.4l.2 .7h-.4z" fill="#fffcf8" stroke="#000" stroke-width=".13"/>
<path d="M91.3 101.1h1.1" fill="none" stroke="#000" stroke-width=".34"/>
<path d="M91.3 100.8l.7 .3-.7 .2z" fill="#fffcf8" stroke="#000" stroke-width=".13"/>
<path d="M75.5 101.1h1.1M92.4 101.1h3.1M96.1 101.1h2" fill="none" stroke="#000080" stroke-width=".34"/>
<path d="M96.1 101.1a.33 .33 0 0 0-.3-.4 .33 .33 0 0 0-.3 .4" fill="none" stroke="#000080" stroke-width=".13"/>
<g fill="#ebebeb" stroke="#ebebeb" stroke-width=".13">
<path d="M35.1 102.4l.1-.1a.18 .18 0 0 0 .2 0 .18 .18 0 0 0 .2-.2h.1a.21 .21 0 0 0 .2 .2 .21 .21 0 0 0 .2 0l.1 .1a.17 .17 0 0 0-.1 .2 .17 .17 0 0 0 .2 .1v.2a.2 .2 0 0 0-.2 .1 .2 .2 0 0 0 .1 .2l-.1 .1a.17 .17 0 0 0-.2 0 .17 .17 0 0 0-.1 .2h-.2a.18 .18 0 0 0-.2-.2 .18 .18 0 0 0-.2 0l-.1-.1a.19 .19 0 0 0 .1-.2 .19 .19 0 0 0-.2-.1v-.2a.17 .17 0 0 0 .2-.1 .17 .17 0 0 0-.1-.2z" fill-rule="evenodd"/>
<path d="M35.8 103.4l.1-.1a.17 .17 0 0 0 .2 .1 .17 .17 0 0 0 .1-.2h.2a.18 .18 0 0 0 .1 .2 .18 .18 0 0 0 .3-.1l.1 .1a.19 .19 0 0 0-.1 .2 .19 .19 0 0 0 .2 .1v.2a.21 .21 0 0 0-.2 .2 .21 .21 0 0 0 0 .2v.1a.18 .18 0 0 0-.3-.1 .18 .18 0 0 0-.1 .2h-.2a.21 .21 0 0 0-.1-.2 .21 .21 0 0 0-.2 0l-.1-.1a.17 .17 0 0 0 .1-.2 .17 .17 0 0 0-.2-.1v-.2a.17 .17 0 0 0 .2-.1 .17 .17 0 0 0-.1-.2z" fill-rule="evenodd"/>
</g>
<g fill="#f5f5f5" stroke="#f5f5f5" stroke-width=".13">
<circle cx="35.6" cy="102.8" r=".37"/>
<circle cx="36.3" cy="103.8" r=".37"/>
</g>
<g fill="#fff" stroke="#fff" stroke-width=".13">
<circle cx="35.7" cy="102.8" r=".26"/>
<circle cx="36.3" cy="103.8" r=".26"/>
</g>
<path d="M33.7 103.3h1.2" fill="none" stroke="#000" stroke-width=".13"/>
<path d="M34.2 103.1l.7 .2-.7 .2z" fill="#fffcf8" stroke="#000" stroke-width=".13"/>
<path d="M34.9 102.2l2.2 1.1-2.2 1.1z" fill="none" stroke="#00f" stroke-width=".13"/>
<path d="M37.1 103.3h1.1" fill="none" stroke="#000" stroke-width=".13"/>
<circle cx="37.4" cy="103.3" r=".33" fill="#fffcf8" stroke="#000" stroke-width=".13"/>
<path d="M37.8 103.1l.7 .2-.7 .2z" fill="#fffcf8" stroke="#000" stroke-width=".13"/>
<path d="M136.4 97.7h33.9v3.4M266.2 93.2h2.3M29.2 103.3h4.5M38.2 103.3h4.6M41.6 103.3v15.8h34.7a.33 .33 0 0 1 .3-.4 .33 .33 0 0 1 .3 .4h17.4a.33 .33 0 0 1 .4-.4 .33 .33 0 0 1 .3 .4h14a.33 .33 0 0 1 .3-.4 .33 .33 0 0 1 .4 .4h44.5a.33 .33 0 0 1 .3-.4 .33 .33 0 0 1 .3 .4M42.8 102.2h-3.4v.8a.34 .34 0 0 1 .3 .3 .34 .34 0 0 1-.3 .4v19.9h183.9M112.7 105.6h6.8M136.4 113.4h5.7M152.6 107.8a.33 .33 0 0 0-.4-.3 .33 .33 0 0 0-.3 .3M154.8 119.1h29" fill="none" stroke="#000080" stroke-width=".13"/>
<g fill="#000080" stroke="#000080" stroke-width=".13">
<circle cx="41.6" cy="103.3" r=".21"/>
<circle cx="183.8" cy="119.1" r=".21"/>
<circle cx="60.8" cy="101.1" r=".33"/>
<circle cx="223.3" cy="123.6" r=".21"/>
</g>
<path d="M68.7 84.2h-7.9v16.9M266.2 88.7h2.3M276.4 87.6h1.1v-6.8h-235.9v20.3h1.2M59.7 101.1h2.2M115 114.6h4.5M136.4 106.7h5.7M136.4 108.9h5.7M136.4 114.6h49.7M150 107.8h1.9M152.6 107.8h8.7M203 114.6h48.5M266.2 114.6h6.8" fill="none" stroke="#000080" stroke-width=".34"/>
<path d="M21.9 108.4h5.6l.6 .5-.6 .6h-5.6z" fill-rule="evenodd" fill="#d8d8d8" stroke="#000" stroke-width=".13"/>
<path d="M28.1 108.9h1.1" fill="none" stroke="#000" stroke-width=".13"/>
<path d="M28.1 108.7l.7 .2-.7 .3z" fill="#fffcf8" stroke="#000" stroke-width=".13"/>
<circle cx="19.3" cy="108.9" r=".89" fill="#c0c0c0" stroke="#00f" stroke-width=".13"/>
<path d="M18.6 108.8h.3v.5h.3v-.5h.2v.5h.2v-.5h.4" fill="none" stroke="#00f" stroke-width=".13"/>
<path d="M29.2 108.9h10.2" fill="none" stroke="#000080" stroke-width=".13"/>
<circle cx="39.4" cy="108.9" r=".21" fill="#000080" stroke="#000080" stroke-width=".13"/>
<g font-size="1.8" fill="#000080">
<text x="45" y="64.7">INSTRUCTION FECTH</text>
<text x="82.3" y="64.7">IF/ID</text>
<text x="93.5" y="64.7">INSTRUCTION DECODE</text>
<text x="125.2" y="64.7">ID/EX</text>
<text x="155.6" y="64.7">EXECUTION</text>
<text x="191.7" y="64.7">EX/MEM</text>
<text x="221.1" y="64.7">MEMORY ACCESS</text>
<text x="254.9" y="64.7">MEM/WB</text>
<text x="268.5" y="64.7">WRITE</text>
<text x="269.6" y="66.9">BACK</text>
</g>
<text font-size="1.1" x="84.2" y="104.1">R</text>
<g font-size="1">
<text x="25.4" y="48.5">1</text>
<text x="72.4" y="48.5">2</text>
<text x="119.4" y="48.5">3</text>
<text x="166.5" y="48.5">4</text>
<text x="213.5" y="48.5">5</text>
<text x="260.5" y="48.5">6</text>
<text x="2.9" y="61.3">A</text>
<text x="282.8" y="61.3">A</text>
<text x="2.9" y="88.1">B</text>
<text x="70.6" y="84.5">A[4..0]</text>
<text x="70.6" y="89">B[4..0]</text>
<text x="70.8" y="86.8">S[4..0]</text>
<text x="270.4" y="86.8">DA[4..0]</text>
<text x="270.4" y="89">DB[4..0]</text>
<text x="271.5" y="87.9">Y[4..0]</text>
<text x="282.8" y="88.1">B</text>
<text x="78.5" y="101.4">D_B[15..0]</text>
<text x="85.9" y="101.4">Q_B[15..0]</text>
<text x="214" y="96.9">DA</text>
<text x="214" y="98">DB</text>
<text x="214" y="99.2">DC</text>
<text x="214" y="100.3">DD</text>
<text x="217.3" y="101.4">Y</text>
<text x="20.2" y="103.7">TEST_BUTTON</text>
<text x="78.8" y="103.7">C</text>
<text x="144" y="107">DA[7..0]</text>
<text x="214" y="102.5">DE</text>
<text x="214" y="103.7">DF</text>
<text x="214" y="104.8">DG</text>
<text x="214" y="105.9">DH</text>
<text x="269.3" y="102.5">DA[7..0]</text>
<text x="269.3" y="104.8">DB[7..0]</text>
<text x="270.4" y="103.7">Y[7..0]</text>
<text x="22.7" y="109.3">CLK_BRD</text>
<text x="144" y="109.3">DB[7..0]</text>
<text x="145.1" y="108.2">Y[7..0]</text>
<text x="2.9" y="114.8">C</text>
<text x="282.8" y="114.8">C</text>
<text x="2.9" y="141.5">D</text>
<text x="243.1" y="143.6">Title</text>
<text x="282.8" y="141.5">D</text>
<text x="243.1" y="147">Size</text>
<text x="243.7" y="148.7">A3</text>
<text x="248.7" y="147">Number</text>
<text x="271.3" y="147">Revision</text>
<text x="25.4" y="153.2">1</text>
<text x="72.4" y="153.2">2</text>
<text x="119.4" y="153.2">3</text>
<text x="166.5" y="153.2">4</text>
<text x="213.5" y="153.2">5</text>
<text x="243.1" y="150.3">Date:</text>
<text x="243.1" y="151.5">File:</text>
<text x="248.2" y="150.3">28/05/2014</text>
<text x="248.2" y="151.5">C:\Users\..\TOP_PDUA_V2.SchDoc</text>
<text x="260.5" y="153.2">6</text>
<text x="265.7" y="150.3">Sheet</text>
<text x="265.7" y="151.5">Drawn By:</text>
<text x="268.9" y="150.3">of</text>
</g>
<g font-size="1" fill="#000080">
<text x="69.9" y="82.3">U1</text>
<text x="269.3" y="82.8">U2</text>
<text x="98.1" y="88.5">U_banco</text>
<text x="98.1" y="89.6">banco.vhdl</text>
<text x="103.7" y="89.6">VHDLENTITY: banco</text>
<text x="119.5" y="88.5">U_id_reg</text>
<text x="119.5" y="89.6">ID_REG.vhd</text>
<text x="186.1" y="87.4">U_ex_reg</text>
<text x="186.1" y="88.5">EX_REG.vhd</text>
<text x="251.6" y="87.4">U_mem_reg</text>
<text x="258.3" y="87.4">MEM_REG.vhd</text>
<text x="69.9" y="91.3">ADDER</text>
<text x="212.8" y="93">U3</text>
<text x="269.3" y="95.6">MUX</text>
<text x="34.8" y="101.8">U6</text>
<text x="43.9" y="98.6">U_mar</text>
<text x="43.9" y="99.7">MAR.vhdl</text>
<text x="62" y="98.6">U_rom</text>
<text x="62" y="99.7">ROM.vhdl</text>
<text x="77.7" y="99.7">U5</text>
<text x="98.1" y="98.6">U_ctrl</text>
<text x="98.1" y="99.7">CTRL.vhdl</text>
<text x="161.3" y="99.7">U_alu</text>
<text x="161.3" y="100.8">ALU.vhdl</text>
<text x="226.7" y="102">U_ram</text>
<text x="231.2" y="102">RAM.vhdl</text>
<text x="268.1" y="98.6">U4</text>
<text x="34.8" y="105.5">INV</text>
<text x="42.8" y="105.3">VHDLENTITY: mar</text>
<text x="77.7" y="106.7">REGISTER</text>
<text x="142.9" y="103.1">U7</text>
<text x="62" y="108.7">VHDLENTITY: rom</text>
<text x="96.9" y="108.7">VHDLENTITY: ctrl</text>
<text x="161.3" y="111">VHDLENTITY: alu</text>
<text x="212.8" y="111.5">MUX</text>
<text x="226.7" y="109.8">VHDLENTITY: ram</text>
<text x="268.1" y="110.2">MUX</text>
<text x="119.5" y="116.6">VHDLENTITY: id_reg</text>
<text x="142.9" y="114.7">MUX</text>
<text x="186.1" y="116.6">VHDLENTITY: ex_reg</text>
<text x="251.6" y="116.6">VHDLENTITY: mem_reg</text>
</g>
<g font-size="1" fill="#800000">
<text x="62" y="88.5">ADD1[4..0]&lt;=1</text>
<text x="204.1" y="89.6">S[7..0]</text>
<text x="214.3" y="89.6">S[4..0]</text>
<text x="259.3" y="89">PC_O[4..0]</text>
<text x="93.5" y="90.7">UI[10..8]</text>
<text x="93.5" y="91.9">U1I[13..11]</text>
<text x="100.3" y="95.8">BUSC[7..0] BUSB[7..0]</text>
<text x="100.3" y="91.3">SB[2..0]</text>
<text x="100.3" y="92.4">SC[2..0]</text>
<text x="100.3" y="93.5">RESET</text>
<text x="100.3" y="94.7">CLK</text>
<text x="105.5" y="91.3">BUSA[7..0]</text>
<text x="121.8" y="91.3">BUSA_I[7..0]</text>
<text x="121.8" y="95.8">BUSB_I[7..0]</text>
<text x="129.1" y="91.3">UI_O[15..0]</text>
<text x="131.5" y="93.5">HR_O</text>
<text x="156.7" y="90.7">UI_EX[15..0]</text>
<text x="188.4" y="91.3">UI_I[15..0]</text>
<text x="188.4" y="93.5">HR_I</text>
<text x="195.7" y="91.3">UI_O[15..0]</text>
<text x="196.7" y="90.2">S_O[7..0]</text>
<text x="209.8" y="90.7">UI_WB[15..0]</text>
<text x="253.8" y="90.2">PC_I[4..0]</text>
<text x="253.8" y="93.5">COND_I</text>
<text x="259.8" y="93.5">COND_O</text>
<text x="268.5" y="94.1">CLK</text>
<text x="45" y="101.4">BUS_C[4..0] BUS_DIR[4..0]</text>
<text x="64.2" y="101.4">DIR[4..0]INST[15..0]</text>
<text x="100.3" y="101.4">INST[15..0]DATA[7..0]</text>
<text x="100.3" y="96.9">HR</text>
<text x="115" y="102">UI[15..0]</text>
<text x="121.8" y="101.4">DATA_I[7..0]</text>
<text x="130.3" y="98">FLAG_O</text>
<text x="198.8" y="100.3">N_O</text>
<text x="198.9" y="99.2">Z_O</text>
<text x="207.4" y="96.9">GND</text>
<text x="208.6" y="98">VCC</text>
<text x="247" y="102">S[7..0]</text>
<text x="45" y="102.5">CLK</text>
<text x="45" y="103.7">RESET</text>
<text x="59.8" y="104.2">VCC</text>
<text x="64.2" y="105.9">CS</text>
<text x="64.2" y="107">RD</text>
<text x="100.3" y="107">RESET</text>
<text x="106.7" y="102.5">UI[15..0]</text>
<text x="107.8" y="105.9">FLAG</text>
<text x="109.1" y="103.7">HR</text>
<text x="109.2" y="107">SD</text>
<text x="121.8" y="103.7">HR_I</text>
<text x="121.8" y="107">SD_I</text>
<text x="121.8" y="102.5">UI_I[15..0]</text>
<text x="121.8" y="105.9">FLAG_I</text>
<text x="128" y="102.5">BUSA_O[7..0]</text>
<text x="128.1" y="107">BUSB_O[7..0]</text>
<text x="154.5" y="104.2">UI_EX[7..5]</text>
<text x="154.5" y="103.1">UI_EX[4..3]</text>
<text x="163.5" y="102.5">A[7..0]</text>
<text x="163.5" y="103.7">DESP[1..0]</text>
<text x="163.5" y="104.8">SELOP[2..0]</text>
<text x="170.6" y="104.6" transform="rotate(-90 170.6 104.6)">HF</text>
<text x="175.2" y="103.7">N</text>
<text x="175.3" y="105.9">C</text>
<text x="175.3" y="102.5">Z</text>
<text x="175.4" y="107">P</text>
<text x="188.4" y="105.9">C_I</text>
<text x="188.4" y="103.7">N_I</text>
<text x="188.4" y="107">P_I</text>
<text x="188.4" y="102.5">Z_I</text>
<text x="198.8" y="102.5">C_O</text>
<text x="198.9" y="103.7">P_O</text>
<text x="207.4" y="104.8">GND</text>
<text x="207.4" y="105.9">GND</text>
<text x="222.2" y="104.2">UI_WB14</text>
<text x="222.2" y="106.5">UI_WB15</text>
<text x="223.3" y="103.1">S[2..0]</text>
<text x="229" y="107">CS</text>
<text x="229" y="105.9">DATA_IN[7..0]</text>
<text x="229" y="103.7">DIR[2..0]</text>
<text x="229" y="104.8">RW</text>
<text x="236" y="103.7">DATA_OUT[7..0]</text>
<text x="247" y="106.5">UI_WB15</text>
<text x="253.8" y="107">CS_I</text>
<text x="253.8" y="102.5">S_I[7..0]</text>
<text x="253.8" y="103.7">MEM_DATA_I[7..0]</text>
<text x="254.7" y="104.8">MEM_DATA_O[7..0]</text>
<text x="259.9" y="102.5">S_O[7..0]</text>
<text x="59.7" y="109.8">GND</text>
<text x="121.8" y="113.8">CLK</text>
<text x="121.8" y="111.5">RESET</text>
<text x="127.9" y="109.3">DATA_O[7..0]</text>
<text x="131.6" y="113.8">SD_O</text>
<text x="163.5" y="108.2">B[7..0]</text>
<text x="163.5" y="109.3">CLK</text>
<text x="173.2" y="108.2">S[7..0]</text>
<text x="188.4" y="113.8">CLK</text>
<text x="188.4" y="112.7">RESET</text>
<text x="188.4" y="108.2">S_I[7..0]</text>
<text x="188.4" y="111.5">BUSA_I[7..0]</text>
<text x="194.6" y="112.7">BUSA_O[7..0]</text>
<text x="198.1" y="113.8">HR_O</text>
<text x="207.5" y="109.8">UI_WB[2..0]</text>
<text x="229" y="108.2">CLK</text>
<text x="253.8" y="110.4">CLK</text>
<text x="253.8" y="108.2">HR_I</text>
<text x="253.8" y="109.3">RESET</text>
<text x="261.3" y="110.4">HR_O</text>
<text x="261.5" y="109.3">CS_O</text>
<text x="115" y="114.3">UI[13..11]</text>
<text x="121.8" y="114.9">SC_I[2..0]</text>
<text x="129.5" y="114.9">SC_O[2..0]</text>
<text x="188.4" y="114.9">SC_I[2..0]</text>
<text x="196.1" y="114.9">SC_O[2..0]</text>
<text x="253.8" y="114.9">SC_I[2..0]</text>
<text x="259.3" y="114.9">SC_O[2..0]</text>
<text x="268.5" y="114.3">U1I[13..11]</text>
<text x="236.9" y="123.3">CLK</text>
</g>
<g font-size=".8">
<text x="269.3" y="92.8">S</text>
<text x="273.3" y="92.8">C</text>
<text x="142.9" y="113">S</text>
<text x="212.8" y="109.7">S[2..0]</text>
<text x="268.1" y="108.5">S</text>
</g>
</svg>
